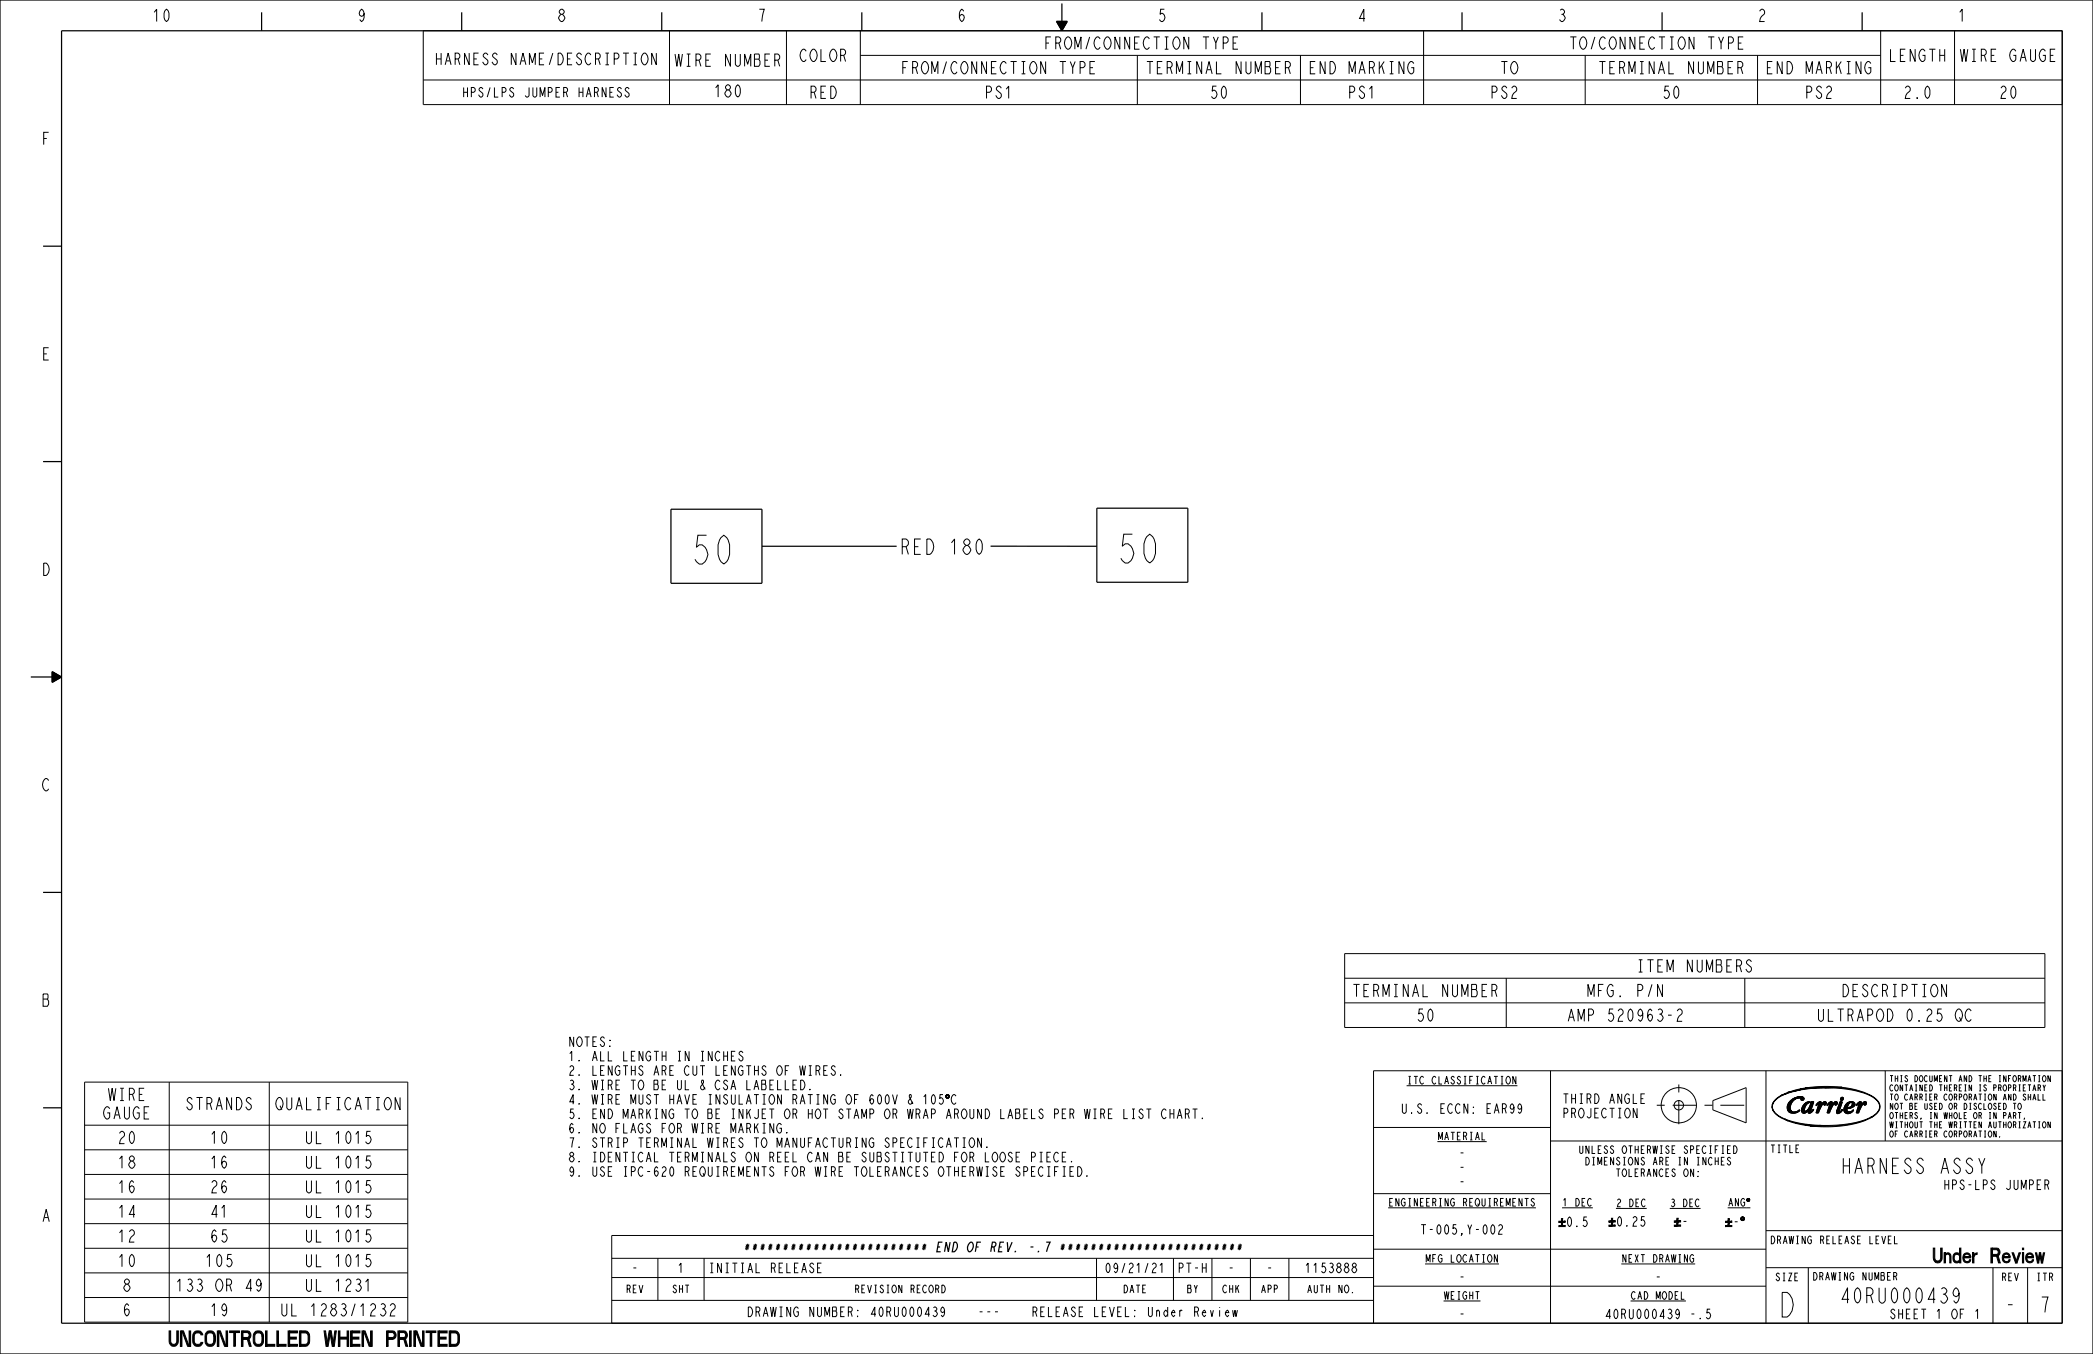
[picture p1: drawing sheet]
<svg xmlns="http://www.w3.org/2000/svg" width="864mm" height="559mm" viewBox="0 0 864 559" stroke-linecap="round" stroke-linejoin="round" font-family="sans-serif">
<path d="M683.6 456.1h37.8M692.7 447.6v17.3" fill="none" stroke="#000" stroke-width=".41" stroke-dasharray="3.3 3.3 9.8 3.3" stroke-linecap="butt"/>
<g fill="none" stroke="#000" stroke-width=".41">
<path d="M174.6 12.7h676.3v30.5h-676.3zM276.2 12.7v30.5M324.5 12.7v30.5M355 12.7v30.5M587.4 12.7v30.5M776 12.7v30.5M806.5 12.7v30.5M174.6 33h676.3M355 22.9h421M469.3 22.9v20.3M536.6 22.9v20.3M654.1 22.9v20.3"/>
<path d="M725.2 22.9v20.3M554.8 393.6h288.9v30.4h-288.9zM554.8 403.7h288.9M554.8 413.9h288.9M621.5 403.7v20.3M719.9 403.7v20.3M34.9 446.6h133.4v99h-133.4zM69.8 446.6v99M111.1 446.6v99M639.8 441.9v104.2M706.7 454.2l13.8-5.3v14.5l-13.8-5.3zM728.7 441.9v104.2"/>
<path d="M731.3 456.7l.3 1.7-.4-1.3zM731.6 458l.2 .4a8.8 8.8 0 0 0 4.7 3.4l1.2 .8a11.4 11.4 0 0 1-6.1-4.2zM731.8 455.1l-.6 2v-1.2zM732.9 453.5l2.1-1.4 2.8-1-2.7 1.1a8.3 8.3 0 0 0-3.9 3.7zM735 452.1l2.7-1.3 5.2-1zM737.6 458l1.2-.1 .2 .4-1.2 .1zM737.7 450.8l5.1-1.4 6.2-.3-4.1 .4zM737.8 458.4l1.3 .1zM737.9 458.5l1.3 .1zM737.9 458.6l1.4 .1zM738 455.2l1.4-.2-.7 1.6 .1 1.3-1.2 .1-.1-1.5zM738 458.7l1.4 .1z"/>
<path d="M738.1 458.8l1.5 .1zM738.2 458.9h1.8zM738.3 459h3.3l-1.8 .4zM738.7 454.4a2.41 2.41 0 0 1 2.2-.9l-.8 .7a2.35 2.35 0 0 1-2.1 1zM738.7 454.4l1.4-1 1.7-.7h1.7l.9 .6-.1 .5-.6 .3-.6-.3v-.7l-1.6 .2-1.2 .6-1 1.1-.6 2 .5 1.6 1.3 .4 2-.9 .1 .2-2 1.1-1.9-.2-1.1-1.2v-1.9zM739.5 453.7l.6-.4 1.5-.1zM740.1 453.3l2.3-.2zM740.3 459l2.3-.7-1 .7zM740.5 453.2l3.7-.2zM740.8 453l3.3-.1zM741.2 452.9l2.8-.1zM741.5 452.8l2.3-.1z"/>
<path d="M741.9 452.7h1.7zM742.1 458.3l.4-.2zM742.2 452.7h1.2zM742.4 453.1l1.8-.1 .2 .4h-1.3v-.3zM742.8 449.4l2-.4 15.3-.2zM743.1 453.4h1.3v.2l-.8 .5-.5-.2zM743.3 458.3l1.2-.2 .1 .3zM743.3 458.1l1.2-.2v.2l-1.2 .2zM743.4 458.5h1.3zM743.4 457.8l1.1-.1-1.2 .4zM743.4 458.6l2.3 .1-.3 .3h-1.8zM743.4 457.6l1.2-.2-.1 .3-1.1 .1z"/>
<path d="M743.6 459h1.7a1.09 1.09 0 0 1-1.7 0zM744.5 455.6l1.6-.4zM744.5 455.6l1.3-.2-1.2 2-1.2 .2zM744.5 455.6l1.5-.9 1.3 .3 .2-.4 .8 .1-1.2 3.9 1.1-.7-.2 .6-1.3 1-.6-.3v-.9l-1.3 1.1-1-.1-.4-.7v-1zM744.8 449l7.5-.6 7.8 .4zM744.8 455.4l1.6-.3zM745 458.6l.7-.4 .4 .1-.4 .4zM745.1 455.2l1.2-.5 1 .3zM745.7 455.6l.9-.6 .5 .4-1 2.4-1.3 .8-.3-.9zM746 458.7l1.7 .1-1.1 .7-.5-.2zM746.1 458.6l1-.1zM746.6 456.7l1.4-.7-.9 2.5-1 .1v-.3l-.4-.1z"/>
<path d="M746.9 455.1l.6-.5 .9 .1-.2 .7-1.2 .6zM747 456l1.2-.6-.2 .6-1.4 .7zM747.2 458.7l1-.5-.5 .6zM748 458l.3-.1zM748 458l.3-.1-.1 .3-.5 .2zM748.2 457.9h.1M749.3 456.1l.7-.4-.5 .5zM749.6 455.6l.6-.1-.9 .6zM749.7 458l1.5-.8-.9 2.1-.9-.1zM749.8 455.5l.5-.1zM750 455.3l.8-.6 .6 .1-.3 1.8 1.5-1.8h.7l.2 .6-.5 .7-.7-.6-2 3.8h-.5l-.4-.2 1.1-3.7-1 .8-.2-.1zM750 455.2l.6-.4h.7l.2 .3z"/>
<path d="M750 455.2l1.5-.1-.1 .5-1.1 .7 .2-.8h-.7zM750.3 456.3l.8 .3 .6-1 .6-.1-1.1 1.7-1.5 .8zM750.3 456.3l1.1-.7-.3 1zM750.6 454.8h.7zM750.7 454.7h.5zM751.9 455.5l1.6-.1zM752 455.3h1.5zM752.1 455.2h1.4zM752.2 455.1l1.3-.1zM752.2 455.1h1.3zM752.3 455l1.1-.1zM752.4 455.5l1.1-.1-.5 .7-.4-.2z"/>
<path d="M752.4 454.9l.9-.1zM752.7 454.7h.5zM752.8 456l.2 .1zM752.9 448.9a33 33 0 0 1 20.1 3.8 4.2 4.2 0 0 1 2.3 5.7 6.2 6.2 0 0 1-3.5 2.8 5 5 0 0 0 3.7-4.9 6.7 6.7 0 0 0-5.1-4.7 52.2 52.2 0 0 0-17.5-2.7zM753.9 456.1l.6-.4-.4 .5zM754.2 455.6l.5-.1-.8 .6zM754.3 458l1.4-.8-.8 2.1-1-.1zM754.3 455.5l.6-.1zM754.5 455.3l.9-.6 .5 .1-.2 1.8 1.5-1.8h.6l.3 .6-.6 .7-.7-.6-1.9 3.8h-.6l-.4-.2 1.1-3.7-.9 .8-.2-.1zM754.6 455.2l.5-.4h.8l.1 .3zM754.6 455.2l1.4-.1v.5l-1.2 .7 .2-.8h-.7zM754.8 456.3l.9 .3 .6-1 .6-.1-1.2 1.7-1.4 .8z"/>
<path d="M754.8 456.3l1.2-.7-.3 1zM755.1 454.8h.8zM755.2 454.7h.6zM756.4 455.5l1.7-.1zM756.5 455.3h1.6zM756.7 455.2h1.4zM756.8 455.1l1.2-.1zM756.8 455.1h1.3zM756.9 455l1.1-.1zM756.9 455.5l1.2-.1-.5 .7-.4-.2zM757 454.9l.9-.1zM757.2 454.7h.5z"/>
<path d="M757.3 456l.3 .1zM757.8 458.9h1.9l-1.4 .7-.4-.2zM757.8 458.8h1.1zM757.8 458.7l1.1 .1zM757.8 458.7l1.1-.1zM757.8 458.6l1.1-.1zM759 458.9l1.2-.8-.5 .8zM759.1 454.8h.8zM759.1 454.8l1 .1-2.2 3.6zM759.1 454.8l1 .1-1.2 3.9 1.3-.6-1 1.1-1.1 .3-.3-.9zM759.4 453.5h1.2l-.7 .7-.4-.1zM759.5 453.2h1.1v.3h-1.2z"/>
<path d="M759.6 453.2h1zM759.7 453.1l.6-.2 .3 .2zM759.7 453.1l.5-.2 .4 .3-.1 .6-.6 .4-.5-.3zM759.9 452.9h.4zM759.9 458.2l.3-.1zM759.9 458.1h.3zM759.9 458.1h.2zM760.1 458.1h.1M760 452.9h.2zM760.1 454.9l-1.2 3.6-1.1 .1zM760.9 458l1.1-.2v.2zM760.9 457.8l1.2-.1z"/>
<path d="M760.9 458.2h1.1zM760.9 457.6l2-.2zM760.9 458.3h1.1zM760.9 458.5l1.2 .1zM760.9 457.3l2.9-.1-2.9 .4zM761 458.7h1.2l-1.1 .2zM761 457l1.8 .1 1.2-.7 1.2-.1-1.4 .9-2.9 .1zM761 457l1.3-.2-.1 .4zM761.1 458.9l1.1-.2 .4 .2zM761.1 456.8l1.3-.4-.1 .4-1.3 .2zM761.2 459.1l2.9-.1zM761.2 459.1l2.9-.1a1.95 1.95 0 0 1-2.9 .1z"/>
<path d="M761.3 456.4l1.3-.3-.2 .3-1.3 .4zM761.5 456l1.3-.2-.2 .3-1.3 .3zM761.8 455.6l.3-.3 1.1-.1zM761.8 455.6l1.2-.2-.2 .4-1.3 .2zM761.9 455.5l1.9-.9 .9 .2 .6 .5v.9l-.6 .6-2.6 .8v.9l.6 .4h.8l1.3-.7-1.4 1.2-1.5 .1-.9-.8v-1.6zM762.1 455.3l1.3-.2zM762.3 455.2l1.4-.2zM762.4 455.1l2-.4 .7 .4 .3 .7-1.1 .1-.1-.6-.4-.3zM763.1 455.3l.8-.3 .4 .7-.4 .8-1 .5a.48 .48 0 0 1-.7-.1 .48 .48 0 0 1 .3-.7zM763.1 454.8l1.3-.1zM763.2 458.9l1.5-.5-.6 .6zM764.2 456.2l1.1-.1-1.3 .3z"/>
<path d="M764.2 456.1l1.1-.1zM764.2 458.4l.6-.2zM764.3 455.9l1.1-.1-1.2 .3zM764.4 458.3l.4-.1zM764.7 458.1h.1M765.9 456.1l.7-.4-.5 .5zM766.2 455.6l.5-.1-.8 .6zM766.3 458l1.5-.8-.9 2.1-.9-.1zM766.3 455.5l.6-.1zM766.6 455.3l.8-.6 .5 .1-.2 1.8 1.5-1.8h.7l.2 .5-.5 .8-.7-.6-2 3.8h-.6l-.3-.2 1.1-3.7-1 .8-.2-.1zM766.6 455.2l.5-.4h.8l.1 .3zM766.6 455.2l1.4-.1v.5l-1.2 .7 .3-.8h-.8z"/>
<path d="M766.8 456.3l.9 .3 .6-1 .6-.1-1.1 1.7-1.5 .8zM766.8 456.3l1.2-.7-.3 1zM767.1 454.8h.8zM767.3 454.7h.5zM768.4 455.5l1.7-.1zM768.6 455.3h1.5zM768.7 455.2h1.4zM768.8 455.1l1.2-.1zM768.8 455.1h1.3zM768.9 455l1.1-.1zM769 455.5l1.1-.1-.5 .7-.4-.2zM769 454.9l.9-.1z"/>
<path d="M769.2 454.7h.6zM769.4 456l.2 .1zM777.9 441.9v29M34.9 464.4h133.4M34.9 474.5h133.4M566.7 465.3h73.1M639.8 470.9h211.1M736.5 461.8l4.6 1.4-.1 .4-3.3-1zM741.1 463.2l5.8 1-2.1 .2-3.8-.8zM744.8 464.4l2.1-.2 4.3 .3-4.4 .2zM746.8 464.7l7.8-.2a43.9 43.9 0 0 0 18.4-3.8 40.5 40.5 0 0 1-19.6 4.3zM746.8 464.7l7.2-.2z"/>
<path d="M34.9 484.7h133.4M34.9 494.8h133.4M566.7 492.6h73.1M34.9 505h133.4M34.9 515.2h133.4M252.4 519.3h314.3M271.5 519.3v17.4M290.5 519.3v17.4M452.4 519.3v17.4M484.2 519.3v17.4M500.1 519.3v17.4M515.9 519.3v17.4"/>
<path d="M531.8 519.3v17.4M566.7 509.9h-314.3v36.2h598.5v-104.2h-284.2v104.2M566.7 515.5h162M728.7 507.9h122.2M34.9 525.3h133.4M34.9 535.5h133.4M252.4 536.7h314.3M252.4 527.2h314.3M566.7 530.8h162M728.7 523.2h122.2M746.1 523.2v22.9M822.3 523.2v22.9"/>
<path d="M836.6 523.2v22.9"/>
<circle cx="692.7" cy="456.1" r="7.3"/>
<circle cx="692.7" cy="456.1" r="1.94"/>
</g>
<g fill="none" stroke="#000" stroke-width=".51">
<path d="M0 0h863.6v558.8h-863.6zM25.4 12.7h825.5v533.4h-825.5zM107.9 5.1v7.6M190.5 5.1v7.6M273 5.1v7.6M355.6 5.1v7.6M435.9 8.8h4.5l-2.2 3.9zM436 8.9h4.3l-2.1 3.6zM436.2 9h3.9l-1.9 3.4M436.3 9h3.7l-1.8 3.2zM436.6 9.2l1.6 2.7 1.5-2.7M436.7 9.3h2.9l-1.4 2.4"/>
<path d="M436.9 9.4h2.5l-1.2 2.2zM437.2 9.5l1 1.7 .9-1.7M437.3 9.6h1.7l-.8 1.5zM437.4 9.7h1.5l-.7 1.2M437.6 9.8h1.1l-.5 1zM437.9 9.9l.3 .5 .2-.5M438 10h.3l-.1 .3M438.2 1.4v11.3M438.6 9.9h-.9l.5 .7M439.3 9.5h-2.3l1.2 1.9M439.8 9.1h-3.3l1.7 3M520.7 5.1v7.6"/>
<path d="M603.2 5.1v7.6M685.8 5.1v7.6M768.3 5.1v7.6M17.8 101.6h7.6M17.8 190.5h7.6M276.8 210.2h37.6v30.5h-37.6zM452.6 209.7h37.5v30.6h-37.5zM314.4 225.4h55.6M408.7 225.4h43.9M12.7 279.4h12.7M21.5 277.1l3.9 2.3-3.9 2.2zM21.7 277.4l3.4 2-3.4 2z"/>
<path d="M21.7 277.6v3.6l3.2-1.8M21.8 277.7l3 1.7-3 1.7zM21.9 277.8l2.7 1.6M22 278l2.4 1.4-2.4 1.4zM22.1 278.1v2.6l2.2-1.3M22.1 278.3l2 1.1-2 1.1zM22.2 278.4l1.7 1-1.7 1zM22.3 278.6l1.5 .8-1.5 .8M22.4 278.7l1.2 .7-1.2 .7zM22.5 278.8v1.2l1-.6M22.6 279l.7 .4-.7 .4zM22.6 279.1l.5 .3-.5 .3"/>
<path d="M22.7 279.3l.3 .1-.3 .1zM25.2 279.4l-3.6-2.1v4.2M17.8 368.3h7.6M17.8 457.2h7.6"/>
</g>
<g fill="#000">
<path d="M731.3 456.7l.3 1.7-.4-1.3zM731.8 455.1l-.6 2v-1.2zM731.6 458l.2 .4a8.8 8.8 0 0 0 4.7 3.4l1.2 .8a11.4 11.4 0 0 1-6.1-4.2zM732.9 453.5l2.1-1.4 2.8-1-2.7 1.1a8.3 8.3 0 0 0-3.9 3.7zM737.6 458l1.2-.1 .2 .4-1.2 .1zM737.8 458.4l1.3 .1zM737.9 458.5l1.3 .1zM737.9 458.6l1.4 .1zM738 455.2l1.4-.2-.7 1.6 .1 1.3-1.2 .1-.1-1.5zM738 458.7l1.4 .1zM738.1 458.8l1.5 .1zM738.2 458.9h1.8z"/>
<path d="M738.3 459h3.3l-1.8 .4zM738.7 454.4a2.41 2.41 0 0 1 2.2-.9l-.8 .7a2.35 2.35 0 0 1-2.1 1zM735 452.1l2.7-1.3 5.2-1zM739.5 453.7l.6-.4 1.5-.1zM740.1 453.3l2.3-.2zM742.1 458.3l.4-.2zM740.3 459l2.3-.7-1 .7zM742.4 453.1l1.8-.1 .2 .4h-1.3v-.3zM742.2 452.7h1.2zM741.9 452.7h1.7zM741.5 452.8l2.3-.1zM741.2 452.9l2.8-.1z"/>
<path d="M740.8 453l3.3-.1zM740.5 453.2l3.7-.2zM743.1 453.4h1.3v.2l-.8 .5-.5-.2zM743.3 458.1l1.2-.2v.2l-1.2 .2zM743.4 457.8l1.1-.1-1.2 .4zM743.3 458.3l1.2-.2 .1 .3zM743.4 457.6l1.2-.2-.1 .3-1.1 .1zM743.4 458.5h1.3zM743.4 458.6l2.3 .1-.3 .3h-1.8zM743.6 459h1.7a1.09 1.09 0 0 1-1.7 0zM745 458.6l.7-.4 .4 .1-.4 .4zM744.5 455.6l1.3-.2-1.2 2-1.2 .2z"/>
<path d="M744.5 455.6l1.6-.4zM744.8 455.4l1.6-.3zM745.1 455.2l1.2-.5 1 .3zM737.7 450.8l5.1-1.4 6.2-.3-4.1 .4zM746.1 458.6l1-.1zM746 458.7l1.7 .1-1.1 .7-.5-.2zM746.9 455.1l.6-.5 .9 .1-.2 .7-1.2 .6zM746.6 456.7l1.4-.7-.9 2.5-1 .1v-.3l-.4-.1zM747.2 458.7l1-.5-.5 .6zM747 456l1.2-.6-.2 .6-1.4 .7zM748 458l.3-.1zM748 458l.3-.1-.1 .3-.5 .2z"/>
<path d="M749.3 456.1l.7-.4-.5 .5zM749.6 455.6l.6-.1-.9 .6zM742.8 449.4l2-.4 15.3-.2zM749.8 455.5l.5-.1zM749.7 458l1.5-.8-.9 2.1-.9-.1zM750.7 454.7h.5zM750.3 456.3l1.1-.7-.3 1zM750.6 454.8h.7zM750 455.2l.6-.4h.7l.2 .3zM750 455.2l1.5-.1-.1 .5-1.1 .7 .2-.8h-.7zM750.3 456.3l.8 .3 .6-1 .6-.1-1.1 1.7-1.5 .8zM751.9 455.5l1.6-.1z"/>
<path d="M752.4 455.5l1.1-.1-.5 .7-.4-.2zM752.8 456l.2 .1zM752.7 454.7h.5zM752.4 454.9l.9-.1zM752.3 455l1.1-.1zM752.9 448.9a33 33 0 0 1 20.1 3.8 4.2 4.2 0 0 1 2.3 5.7 6.2 6.2 0 0 1-3.5 2.8 5 5 0 0 0 3.7-4.9 6.7 6.7 0 0 0-5.1-4.7 52.2 52.2 0 0 0-17.5-2.7zM752.2 455.1l1.3-.1zM744.8 449l7.5-.6 7.8 .4zM752.2 455.1h1.3zM752.1 455.2h1.4zM752 455.3h1.5zM753.9 456.1l.6-.4-.4 .5z"/>
<path d="M754.2 455.6l.5-.1-.8 .6zM754.3 455.5l.6-.1zM754.3 458l1.4-.8-.8 2.1-1-.1zM755.2 454.7h.6zM754.8 456.3l1.2-.7-.3 1zM755.1 454.8h.8zM754.6 455.2l.5-.4h.8l.1 .3zM754.6 455.2l1.4-.1v.5l-1.2 .7 .2-.8h-.7zM754.8 456.3l.9 .3 .6-1 .6-.1-1.2 1.7-1.4 .8zM756.4 455.5l1.7-.1zM756.9 455.5l1.2-.1-.5 .7-.4-.2zM757.3 456l.3 .1z"/>
<path d="M757.2 454.7h.5zM757 454.9l.9-.1zM756.9 455l1.1-.1zM756.8 455.1l1.2-.1zM756.8 455.1h1.3zM756.7 455.2h1.4zM756.5 455.3h1.6zM757.8 458.7l1.1-.1zM757.8 458.7l1.1 .1zM757.8 458.6l1.1-.1zM757.8 458.8h1.1zM757.8 458.9h1.9l-1.4 .7-.4-.2z"/>
<path d="M760.1 454.9l-1.2 3.6-1.1 .1zM759.1 454.8h.8zM759.1 454.8l1 .1-2.2 3.6zM760 452.9h.2zM759.9 458.1h.2zM759.9 458.1h.3zM759.9 458.2l.3-.1zM759 458.9l1.2-.8-.5 .8zM759.9 452.9h.4zM759.7 453.1l.6-.2 .3 .2zM759.6 453.2h1zM759.4 453.5h1.2l-.7 .7-.4-.1z"/>
<path d="M759.5 453.2h1.1v.3h-1.2zM760.9 458l1.1-.2v.2zM760.9 458.2h1.1zM760.9 458.3h1.1zM760.9 457.8l1.2-.1zM760.9 457.6l2-.2zM760.9 458.5l1.2 .1zM761 458.7h1.2l-1.1 .2zM761 457l1.3-.2-.1 .4zM761.1 456.8l1.3-.4-.1 .4-1.3 .2zM761.3 456.4l1.3-.3-.2 .3-1.3 .4zM761.1 458.9l1.1-.2 .4 .2z"/>
<path d="M761.5 456l1.3-.2-.2 .3-1.3 .3zM761.8 455.6l1.2-.2-.2 .4-1.3 .2zM761.2 459.1l2.9-.1zM761.8 455.6l.3-.3 1.1-.1zM762.1 455.3l1.3-.2zM760.9 457.3l2.9-.1-2.9 .4zM762.3 455.2l1.4-.2zM763.1 454.8l1.3-.1zM761.2 459.1l2.9-.1a1.95 1.95 0 0 1-2.9 .1zM762.4 455.1l2-.4 .7 .4 .3 .7-1.1 .1-.1-.6-.4-.3zM763.2 458.9l1.5-.5-.6 .6zM764.4 458.3l.4-.1z"/>
<path d="M764.2 458.4l.6-.2zM761 457l1.8 .1 1.2-.7 1.2-.1-1.4 .9-2.9 .1zM764.2 456.2l1.1-.1-1.3 .3zM764.2 456.1l1.1-.1zM764.3 455.9l1.1-.1-1.2 .3zM765.9 456.1l.7-.4-.5 .5zM766.2 455.6l.5-.1-.8 .6zM766.3 455.5l.6-.1zM766.3 458l1.5-.8-.9 2.1-.9-.1zM767.3 454.7h.5zM766.8 456.3l1.2-.7-.3 1zM767.1 454.8h.8z"/>
<path d="M766.6 455.2l.5-.4h.8l.1 .3zM766.6 455.2l1.4-.1v.5l-1.2 .7 .3-.8h-.8zM766.8 456.3l.9 .3 .6-1 .6-.1-1.1 1.7-1.5 .8zM768.4 455.5l1.7-.1zM769 455.5l1.1-.1-.5 .7-.4-.2zM769.4 456l.2 .1zM769.2 454.7h.6zM769 454.9l.9-.1zM768.9 455l1.1-.1zM768.8 455.1l1.2-.1zM768.8 455.1h1.3zM768.7 455.2h1.4z"/>
<path d="M768.6 455.3h1.5zM736.5 461.8l4.6 1.4-.1 .4-3.3-1zM741.1 463.2l5.8 1-2.1 .2-3.8-.8zM744.8 464.4l2.1-.2 4.3 .3-4.4 .2zM746.8 464.7l7.2-.2zM746.8 464.7l7.8-.2a43.9 43.9 0 0 0 18.4-3.8 40.5 40.5 0 0 1-19.6 4.3z"/>
</g>
<!-- layer: NOTES3D -->
<g fill="none" stroke="#000" stroke-width=".41">
<path d="M334.1 449.4l.2 .4zM346.8 443.5l.2 .3zM389.1 451.7h-1.2l-.2 1.7 .4-.3a1.33 1.33 0 0 1 1.2 1.3 1.33 1.33 0 0 1-1.2 1.3l-.6-.7M471.6 458.4l-.5-.7a.91 .91 0 0 0-1 1l.6 .6a1.17 1.17 0 0 1 1 1.2 1.17 1.17 0 0 1-1 1.2l-.8-1M473 457.7h2M474 457.7v4M580.4 448.1h45.7M832.9 455.5l.3-.2a1.35 1.35 0 0 1 .9 1.3 1.35 1.35 0 0 1-.9 1.3l-.7-1.3zM843 451.5v2.6h1M844 447.7l-.5 1.3M846 443.9v2.5l-1-2.5v2.5M324.6 467.3l.2 .3z"/>
<path d="M407.2 473.2l.2 .4zM438.3 477.5h1M439.9 475.6h-1.6v3.9h1.6M442.1 479.2l.2 .3zM593.1 471.2h20.3M835.3 461.7l-.1-.2-.1 .6M846 462.9v2.6l-1-2.6v2.6M444.7 481.5a1.99 1.99 0 0 1 1.7 1.2 1.99 1.99 0 0 1-.4 2.1l-.5 .7h-.8zM448.4 485.1l.2 .4zM572.8 498.5h60.9M644.5 498.5h12.7M666.7 498.7h12.7"/>
<path d="M689 498.7h12.7M712.9 498.5h7.6M588 521.6h30.5M595.6 536.9h15.3M669 521.6h30.5M672.8 536.9h22.8"/>
</g>
<g font-size="15.5">
<text x="284.4" y="232.8">50</text>
<text x="460.1" y="232.4">50</text>
</g>
<text font-size="13.2" x="733.4" y="543.5">D</text>
<g font-size="8.3">
<text x="371" y="228.8">RED 180</text>
<text x="760.1" y="484.3">HARNESS ASSY</text>
<text x="759.5" y="537.8">40RU000439</text>
<text x="827" y="541.6">-</text>
<text x="841.3" y="541.6">7</text>
<text x="69.8" y="555.6">UNCONTROLLED WHEN PRINTED</text>
</g>
<text font-size="7.9" x="787.4" y="521.2">Under Review</text>
<g font-size="6.6">
<text x="62.7" y="8.9">10</text>
<text x="147.2" y="8.9">9</text>
<text x="229.8" y="8.9">8</text>
<text x="312.3" y="8.9">7</text>
<text x="394.9" y="8.9">6</text>
<text x="477.4" y="8.9">5</text>
<text x="560" y="8.9">4</text>
<text x="642.5" y="8.9">3</text>
<text x="725.1" y="8.9">2</text>
<text x="807.6" y="8.9">1</text>
<text x="431.6" y="20.3">FROM/CONNECTION TYPE</text>
<text x="648" y="20.3">TO/CONNECTION TYPE</text>
<text x="278.6" y="27.4">WIRE NUMBER</text>
<text x="329.8" y="25.4">COLOR</text>
<text x="779.3" y="25.4">LENGTH</text>
<text x="808.9" y="25.4">WIRE GAUGE</text>
<text x="372.5" y="30.5">FROM/CONNECTION TYPE</text>
<text x="473.2" y="30.5">TERMINAL NUMBER</text>
<text x="540.2" y="30.5">END MARKING</text>
<text x="618.7" y="30.5">TO</text>
<text x="659.9" y="30.5">TERMINAL NUMBER</text>
<text x="728.8" y="30.5">END MARKING</text>
<text x="294.4" y="40.1">180</text>
<text x="333.8" y="40.6">RED</text>
<text x="406.2" y="40.6">PS1</text>
<text x="499" y="40.6">50</text>
<text x="556" y="40.6">PS1</text>
<text x="614.8" y="40.6">PS2</text>
<text x="685.7" y="40.6">50</text>
<text x="744.6" y="40.6">PS2</text>
<text x="785.3" y="40.6">2.0</text>
<text x="824.7" y="40.6">20</text>
<text x="17.1" y="59.7">F</text>
<text x="17.1" y="148.6">E</text>
<text x="17.1" y="237.5">D</text>
<text x="17.1" y="326.4">C</text>
<text x="675.5" y="401.2">ITEM NUMBERS</text>
<text x="558.4" y="411.3">TERMINAL NUMBER</text>
<text x="654.9" y="411.3">MFG. P/N</text>
<text x="760" y="411.3">DESCRIPTION</text>
<text x="17.1" y="415.3">B</text>
<text x="584.2" y="421.5">50</text>
<text x="646.9" y="421.5">AMP 520963-2</text>
<text x="750.1" y="421.5">ULTRAPOD 0.25 QC</text>
<text x="44.4" y="454.2">WIRE</text>
<text x="42.5" y="461.8">GAUGE</text>
<text x="76.6" y="458">STRANDS</text>
<text x="113.9" y="458">QUALIFICATION</text>
<text x="48.4" y="472">20</text>
<text x="86.5" y="472">10</text>
<text x="125.8" y="472">UL 1015</text>
<text x="48.4" y="482.1">18</text>
<text x="86.5" y="482.1">16</text>
<text x="125.8" y="482.1">UL 1015</text>
<text x="48.4" y="492.3">16</text>
<text x="86.5" y="492.3">26</text>
<text x="125.8" y="492.3">UL 1015</text>
<text x="48.4" y="502.5">14</text>
<text x="86.5" y="502.5">41</text>
<text x="125.8" y="502.5">UL 1015</text>
<text x="17.1" y="504.2">A</text>
<text x="48.4" y="512.6">12</text>
<text x="86.5" y="512.6">65</text>
<text x="125.8" y="512.6">UL 1015</text>
<text x="48.4" y="522.8">10</text>
<text x="84.5" y="522.8">105</text>
<text x="125.8" y="522.8">UL 1015</text>
<text x="50.4" y="532.9">8</text>
<text x="72.6" y="532.9">133 OR 49</text>
<text x="125.8" y="532.9">UL 1231</text>
<text x="50.4" y="543.1">6</text>
<text x="86.5" y="543.1">19</text>
<text x="115.9" y="543.1">UL 1283/1232</text>
</g>
<text font-size="6.3" x="180.3" y="26.7">HARNESS NAME/DESCRIPTION</text>
<g font-size="5.5">
<text x="389.9" y="455.7">°C</text>
<text x="643" y="506.2">±0.5</text>
<text x="663.7" y="506.1">±0.25</text>
<text x="690.7" y="506.1">±-</text>
<text x="711.8" y="506.2">±-°</text>
</g>
<g font-size="5.2">
<text x="191.4" y="40.1">HPS/LPS JUMPER HARNESS</text>
<text x="234.3" y="431.9">NOTES:</text>
<text x="234.3" y="437.8">1. ALL LENGTH IN INCHES</text>
<text x="234.3" y="443.8">2. LENGTHS ARE CUT LENGTHS OF WIRES.</text>
<text x="234.3" y="449.8">3. WIRE TO BE UL &amp; CSA LABELLED.</text>
<text x="234.3" y="455.7">4. WIRE MUST HAVE INSULATION RATING OF 600V &amp; 105</text>
<text x="644.4" y="455.4">THIRD ANGLE</text>
<text x="234.3" y="461.7">5. END MARKING TO BE INKJET OR HOT STAMP OR WRAP AROUND LABELS PER WIRE LIST</text>
<text x="478.8" y="461.7">CHART.</text>
<text x="578.3" y="459.5">U.S. ECCN:</text>
<text x="613" y="459.5">EAR99</text>
<text x="644.4" y="461.4">PROJECTION</text>
<text x="234.3" y="467.6">6. NO FLAGS FOR WIRE MARKING.</text>
<text x="234.3" y="473.6">7. STRIP TERMINAL WIRES TO MANUFACTURING SPECIFICATION.</text>
<text x="234.3" y="479.5">8. IDENTICAL TERMINALS ON REEL CAN BE SUBSTITUTED FOR LOOSE PIECE.</text>
<text x="601.7" y="477.8">-</text>
<text x="234.3" y="485.5">9. USE IPC-620 REQUIREMENTS FOR WIRE TOLERANCES OTHERWISE SPECIFIED.</text>
<text x="601.7" y="483.7">-</text>
<text x="601.7" y="489.7">-</text>
<text x="802.8" y="490.9">HPS-LPS JUMPER</text>
<text x="586.2" y="509.4">T-005,Y-002</text>
<text x="307.9" y="516.6">************************ END OF REV.</text>
<text x="424" y="516.6">-.7</text>
<text x="437.5" y="516.6">************************</text>
<text x="260.4" y="525.3">-</text>
<text x="279.4" y="525.3">1</text>
<text x="292.1" y="525.3">INITIAL RELEASE</text>
<text x="455.9" y="525.3">09/21/21</text>
<text x="485.9" y="525.3">PT-H</text>
<text x="506.5" y="525.3">-</text>
<text x="522.3" y="525.3">-</text>
<text x="538.4" y="525.3">1153888</text>
<text x="601.7" y="529">-</text>
<text x="682.7" y="529">-</text>
<text x="308.6" y="543.4">DRAWING NUMBER:</text>
<text x="359.2" y="543.4">40RU000439</text>
<text x="403.3" y="543.4">---</text>
<text x="426" y="543.4">RELEASE LEVEL:</text>
<text x="473.6" y="543.4">Under Review</text>
<text x="601.7" y="544.3">-</text>
<text x="662.4" y="544.3">40RU000439</text>
<text x="697" y="544.3">-.5</text>
<text x="779.9" y="544.3">SHEET 1 OF 1</text>
</g>
<g font-size="4.1">
<text x="581" y="447.4">ITC CLASSIFICATION</text>
<text x="593.3" y="470.5">MATERIAL</text>
<text x="652" y="476.1">UNLESS OTHERWISE SPECIFIED</text>
<text x="730.2" y="475.7">TITLE</text>
<text x="654.5" y="480.8">DIMENSIONS ARE IN INCHES</text>
<text x="666.9" y="485.6">TOLERANCES ON:</text>
<text x="573.5" y="497.8">ENGINEERING REQUIREMENTS</text>
<text x="644.7" y="497.8">1 DEC</text>
<text x="713" y="497.8">ANG°</text>
<text x="666.9" y="498">2 DEC</text>
<text x="689.1" y="498">3 DEC</text>
<text x="730.2" y="513.3">DRAWING RELEASE LEVEL</text>
<text x="588.4" y="520.9">MFG LOCATION</text>
<text x="669.4" y="520.9">NEXT DRAWING</text>
<text x="258.2" y="533.5">REV</text>
<text x="277.3" y="533.5">SHT</text>
<text x="352.9" y="533.5">REVISION RECORD</text>
<text x="463.4" y="533.5">DATE</text>
<text x="489.6" y="533.5">BY</text>
<text x="504.3" y="533.5">CHK</text>
<text x="520.2" y="533.5">APP</text>
<text x="539.4" y="533.5">AUTH NO.</text>
<text x="732.4" y="528.6">SIZE</text>
<text x="747.7" y="528.3">DRAWING NUMBER</text>
<text x="825.8" y="528.6">REV</text>
<text x="840" y="528.6">ITR</text>
<text x="595.8" y="536.2">WEIGHT</text>
<text x="673.1" y="536.2">CAD MODEL</text>
</g>
<g font-size="3.3">
<text x="779.5" y="446.4">THIS DOCUMENT AND THE INFORMATION</text>
<text x="779.5" y="450.2">CONTAINED THEREIN IS PROPRIETARY</text>
<text x="779.5" y="454.1">TO CARRIER CORPORATION AND SHALL</text>
<text x="779.5" y="457.9">NOT BE USED OR DISCLOSED TO</text>
<text x="779.5" y="461.7">OTHERS, IN WHOLE OR IN PART,</text>
<text x="779.5" y="465.5">WITHOUT THE WRITTEN AUTHORIZATION</text>
<text x="779.5" y="469.3">OF CARRIER CORPORATION.</text>
</g>
</svg>
